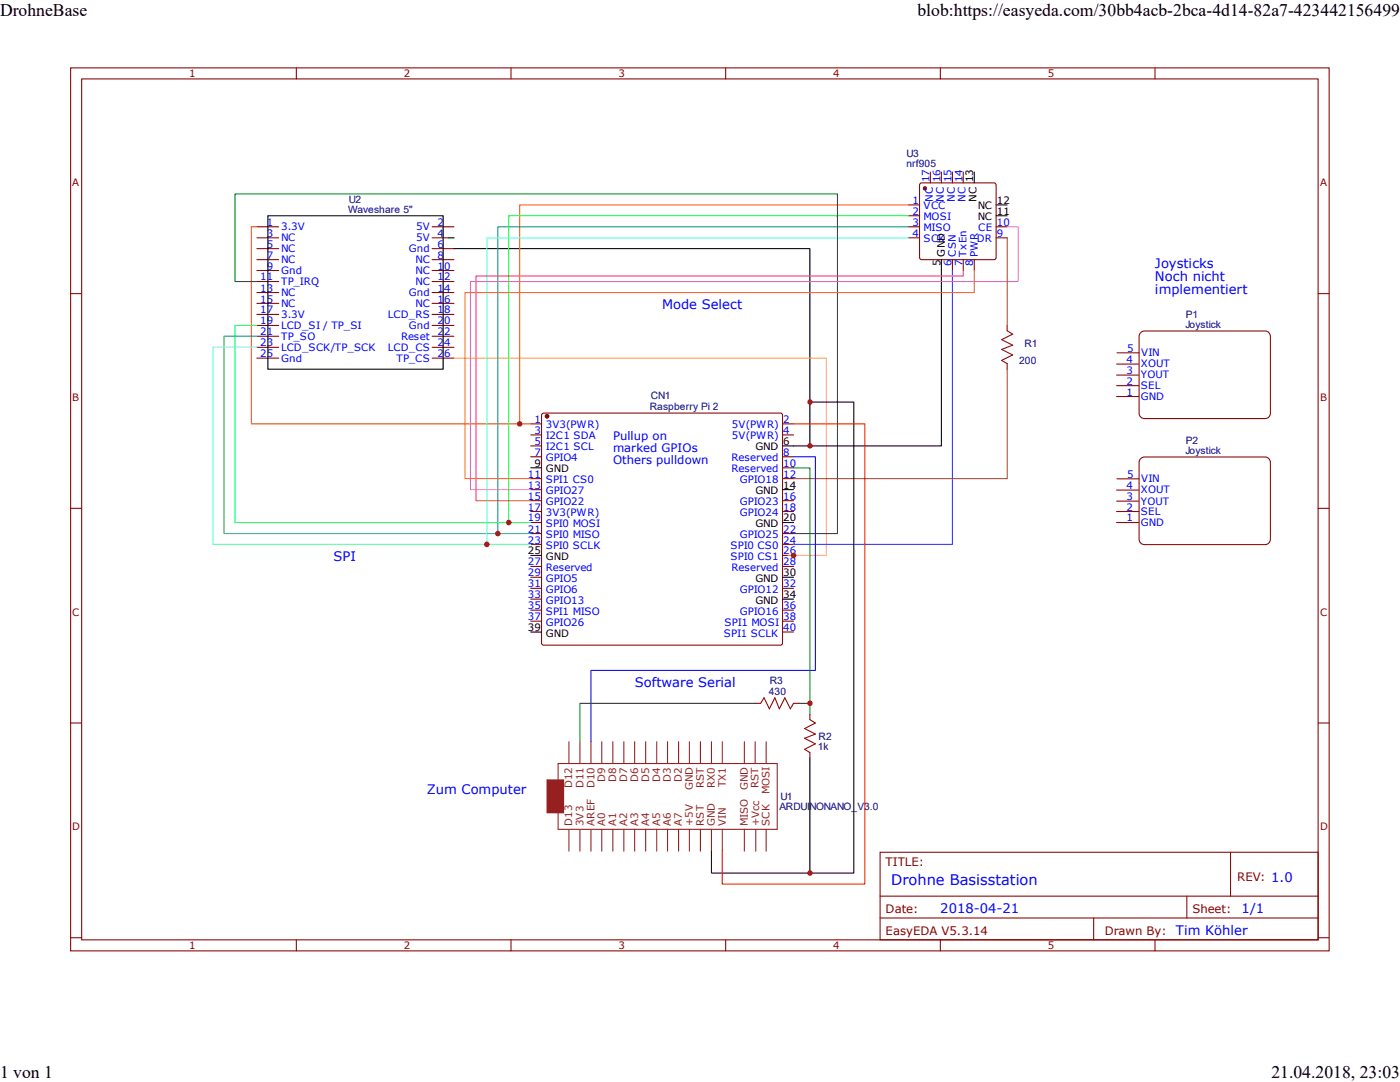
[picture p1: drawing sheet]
<svg xmlns="http://www.w3.org/2000/svg" width="279mm" height="216mm" viewBox="0 0 279 216" stroke-linecap="round" stroke-linejoin="round" font-family="sans-serif">
<g fill="none" stroke="#800" stroke-width=".21">
<path d="M14.1 13.5h251.2v176.2h-251.2zM16.3 15.7h246.8v171.8h-246.8zM59.1 13.5v2.2M102 13.5v2.2M144.8 13.5v2.2M187.7 13.5v2.2M230.5 13.5v2.2M14.1 58.6h2.2M51.3 45.3h4.3M51.3 47.5h4.3M51.3 49.6h4.3M51.3 51.8h4.3"/>
<path d="M51.3 54h4.3M51.3 56.2h4.3M51.3 58.4h4.3M86.2 45.3h4.4M86.2 47.5h4.4M86.2 49.6h4.4M86.2 51.8h4.4M86.2 54h4.4M86.2 56.2h4.4M86.2 58.4h4.4M263.1 58.6h2.2M51.3 60.5h4.3"/>
<path d="M51.3 62.7h4.3M51.3 64.9h4.3M51.3 67.1h4.3M51.3 69.3h4.3M51.3 71.5h4.3M86.2 60.5h4.4M86.2 62.7h4.4M86.2 64.9h4.4M86.2 67.1h4.4M86.2 69.3h4.4M86.2 71.5h4.4M222.8 79.1h4.4"/>
<path d="M222.8 77h4.4M222.8 74.8h4.4M222.8 72.6h4.4M222.9 70.4h4.4M227.8 66.3l.6-.3h24.1a1.08 1.08 0 0 1 1 1.1v15.4a1.05 1.05 0 0 1-1 1h-24.1a1.06 1.06 0 0 1-1.1-1v-15.4l.1-.3zM222.8 100h4.4M222.8 97.8h4.4M222.9 95.5h4.4M227.8 91.4l.6-.2h24.1a1.08 1.08 0 0 1 1 1.1v15.3a1.06 1.06 0 0 1-1 1.1h-24.1a1.07 1.07 0 0 1-1.1-1.1v-15.3l.1-.4zM14.1 101.4h2.2M222.8 104.3h4.4M222.8 102.1h4.4"/>
<path d="M263.1 101.4h2.2M14.1 144.3h2.2M263.1 144.3h2.2M175.6 170.1h87.5v17.4h-87.5zM175.6 178.8h87.5M236.9 178.8v4.4M245.6 170.1v8.7M14.1 187.1h2.2M59.1 187.5v2.2M102 187.5v2.2M144.8 187.5v2.2M175.6 183.2h87.5"/>
<path d="M187.7 187.5v2.2M218.3 183.2v4.3M230.5 187.5v2.2M263.1 187.1h2.2"/>
</g>
<path d="M53.5 43.1h34.9v30.6h-34.9z" fill="none" stroke="#000" stroke-width=".21"/>
<circle cx="109.2" cy="83.1" r=".33" fill="#800"/>
<g fill="none" stroke="#800" stroke-width=".21">
<path d="M108.1 82.6l.4-.2 47.5 .1 .2 .3-.1 45.7-.4 .2h-47.2l-.4-.2z"/>
<circle cx="109.2" cy="83.1" r=".33"/>
</g>
<circle cx="109.2" cy="83.1" r=".33" fill="#800"/>
<g fill="none" stroke="#800" stroke-width=".21">
<path d="M183.7 36.6h14.9l.2 .4v14.4l-.2 .4h-14.9l-.2-.4v-14.4zM105.9 84.6h2.2M105.9 86.8h2.2M105.9 89h2.2M105.9 91.1h2.2M105.9 95.5h2.2M105.9 97.7h2.2M105.9 99.9h2.2M156.2 84.6h2.2M156.2 86.8h2.2M156.2 91.1h2.2M156.2 95.5h2.2"/>
<path d="M156.2 99.9h2.2M156.2 93.3h2.2M105.9 102.1h2.2M105.9 104.3h2.2M105.9 106.5h2.2M105.9 108.6h2.2M105.9 113h2.2M105.9 115.2h2.2M105.9 117.4h2.2M105.9 119.5h2.2M156.2 102.1h2.2M156.2 106.5h2.2"/>
<path d="M156.2 108.6h2.2M156.2 113h2.2M156.2 117.4h2.2M156.2 110.8h2.2M105.9 121.8h2.2M105.9 124h2.2M156.2 121.8h2.2M156.2 124h2.2M156.2 126.1h2.2"/>
<circle cx="109.2" cy="83.1" r=".33"/>
</g>
<path d="M105.9 93.3h2.2M156.2 97.7h2.2M156.2 89h2.2M105.9 110.8h2.2M156.2 119.5h2.2M156.2 115.2h2.2M156.2 104.3h2.2M105.9 126.1h2.2" fill="none" stroke="#000" stroke-width=".21"/>
<g fill="none" stroke="#8d2323" stroke-width=".21">
<path d="M111.4 152.4h43.7v13.1h-43.7zM113.5 148v4.4M115.7 148v4.4M117.9 148v4.4M120.1 148v4.4M122.3 148v4.4M124.5 148v4.4M126.7 148v4.4M128.9 148v4.4M131.1 148v4.4M133.2 148v4.4M135.4 148v4.4"/>
<path d="M137.6 148v4.4M139.8 148v4.4M142 148v4.4M144.1 148v4.4M148.5 148v4.4M150.7 148v4.4M152.9 148v4.4M113.5 165.5v4.3M115.7 165.5v4.3M117.9 165.5v4.3M120.1 165.5v4.3M122.3 165.5v4.3"/>
<path d="M124.5 165.5v4.3M126.7 165.5v4.3M128.9 165.5v4.3M131.1 165.5v4.3M133.2 165.5v4.3M135.4 165.5v4.3M137.6 165.5v4.3M139.8 165.5v4.3M142 165.5v4.3M144.1 165.5v4.3M148.5 165.5v4.3M150.8 165.5v4.3"/>
<path d="M152.9 165.5v4.3"/>
</g>
<circle cx="184.6" cy="37.6" r=".33" fill="#800"/>
<g fill="none" stroke="#800" stroke-width=".21">
<path d="M181.3 40.9h2.2M181.3 43.1h2.2M181.3 45.3h2.2M181.3 47.5h2.2M190.1 51.8v2.2M192.2 51.8v2.2M194.4 51.8v2.2M198.8 45.3h2.2M198.8 47.5h2.2"/>
<circle cx="184.6" cy="37.6" r=".33"/>
</g>
<path d="M194.4 34.3v2.2M90.6 49.6h71v39.4h-3.2M187.9 51.8v37.2h-26.3M198.8 43.1h2.2M198.8 40.9h2.2" fill="none" stroke="#000" stroke-width=".21"/>
<path d="M51.3 45.3h-1.1v39.3h55.7M181.3 40.9h-77.6v43.7" fill="none" stroke="#f60" stroke-width=".21"/>
<path d="M51.3 56.2h-4.4v-17.5h120.2v67.8h-8.7M89.5 47.5h1.1" fill="none" stroke="#080" stroke-width=".21"/>
<path d="M51.3 64.9h-4.4v39.4h59" fill="none" stroke="#0f0" stroke-width=".21"/>
<path d="M181.3 45.3h-81.9v61.2M51.3 67.1h-6.6v39.4h61.2" fill="none" stroke="#099" stroke-width=".21"/>
<path d="M181.3 47.5h-84.1v61.1M51.3 69.3h-8.8v39.3h63.4" fill="none" stroke="#3ff" stroke-width=".21"/>
<path d="M90.6 71.5h74.3v39.3h-7.6" fill="none" stroke="#fc3" stroke-width=".21"/>
<path d="M181.3 43.1h-79.8v61.2" fill="none" stroke="#3f0" stroke-width=".21"/>
<path d="M190.1 54v54.6h-31.7" fill="none" stroke="#60f" stroke-width=".21"/>
<path d="M192.2 54v1.1h-97.2v44.8h10.9" fill="none" stroke="#f36" stroke-width=".21"/>
<path d="M109.2 155.6h3.3v6.6h-3.3z" fill="#8d2323"/>
<path d="M109.2 155.6h3.3v6.6h-3.3z" fill="none" stroke="#8d2323" stroke-width=".21"/>
<path d="M201 45.3h2.2v10.9h-109.3v41.5h12" fill="none" stroke="#f6f" stroke-width=".21"/>
<path d="M194.4 54v4.4h-101.6v37.1h13.1" fill="none" stroke="#f63" stroke-width=".21"/>
<path d="M201 66l1.1 .7-2.2 1.1 2.2 1.1-2.2 .8 2.2 1.1-2.2 1.1 1.1 .7M151.8 140.3l.7-1.1 1 2.2 1.1-2.2 .9 2.2 1.1-2.2 1.1 2.2 .7-1.1M161.6 143.6l1.1 .7-2.1 1.1 2.1 1.1-2.1 .8 2.1 1.1-2.1 1.1 1 .7" fill="none" stroke="#a00000" stroke-width=".21"/>
<path d="M201 64.9v1.1M201 72.6v1.1M150.7 140.3h1.1M158.4 140.3h1.1M161.6 142.5v1.1M161.6 150.2v1.1" fill="none" stroke="#800" stroke-width=".21"/>
<path d="M201 47.5v17.4M201 73.7v21.8h-42.6" fill="none" stroke="#960" stroke-width=".21"/>
<path d="M158.4 91.1h4.3v42.7h-44.8v14.2" fill="none" stroke="#00c" stroke-width=".21"/>
<path d="M158.4 93.3h3.2v49.2M150.7 140.3h-35v7.7M159.5 140.3h2.1" fill="none" stroke="#080" stroke-width=".21"/>
<path d="M161.6 80.2h8.8v94h-28.4v-4.4M161.6 151.3v22.9" fill="none" stroke="#000" stroke-width=".21"/>
<path d="M158.4 84.6h14.2v91.8h-28.5v-6.6" fill="none" stroke="#f00" stroke-width=".21"/>
<g fill="#c00">
<circle cx="161.6" cy="89" r=".54"/>
<circle cx="99.4" cy="106.5" r=".55"/>
<circle cx="158.4" cy="110.8" r=".55"/>
<circle cx="103.7" cy="84.6" r=".55"/>
<circle cx="101.5" cy="104.3" r=".54"/>
<circle cx="97.2" cy="108.6" r=".55"/>
<circle cx="161.6" cy="80.2" r=".54"/>
<circle cx="161.6" cy="140.3" r=".54"/>
<circle cx="161.6" cy="174.2" r=".54"/>
</g>
<path d="M185.7 34.3v2.2M187.9 34.3v2.2M190.1 34.3v2.2M192.2 34.3v2.2" fill="none" stroke="#800" stroke-width=".21"/>
<g font-size="3.5">
<text x="0" y="3.2">DrohneBase</text>
<text x="183.1" y="3.2">blob:https://easyeda.com/30bb4acb-2bca-4d14-82a7-423442156499</text>
<text x="0" y="215">1 von 1</text>
<text x="253.8" y="215">21.04.2018, 23:03</text>
</g>
<text font-size="2.9" fill="#00f" x="177.8" y="176.7">Drohne Basisstation</text>
<g font-size="2.6" fill="#00f">
<text x="230.5" y="53.4">Joysticks</text>
<text x="230.5" y="56">Noch nicht</text>
<text x="230.5" y="58.7">implementiert</text>
<text x="132.2" y="61.7">Mode Select</text>
<text x="66.6" y="111.9">SPI</text>
<text x="126.7" y="137.1">Software Serial</text>
<text x="85.2" y="158.4">Zum Computer</text>
<text x="187.7" y="182.1">2018-04-21</text>
<text x="247.8" y="182.1">1/1</text>
<text x="234.7" y="186.5">Tim Köhler</text>
</g>
<g font-size="2.3" fill="#00f">
<text x="122.3" y="87.9">Pullup on</text>
<text x="122.3" y="90.2">marked GPIOs</text>
<text x="122.3" y="92.5">Others pulldown</text>
</g>
<g font-size="2.3" fill="#800">
<text x="176.7" y="172.7">TITLE:</text>
<text x="246.9" y="175.8">REV: 1.0</text>
<text x="176.7" y="182.1">Date:</text>
<text x="238" y="182.1">Sheet:</text>
<text x="176.7" y="186.5">EasyEDA V5.3.14</text>
<text x="220.5" y="186.5">Drawn By:</text>
</g>
<g font-size="2" fill="#800">
<text x="37.7" y="15.5">1</text>
<text x="80.6" y="15.5">2</text>
<text x="123.4" y="15.5">3</text>
<text x="166.2" y="15.5">4</text>
<text x="209.1" y="15.5">5</text>
<text x="14.4" y="37.2">A</text>
<text x="263.4" y="37.2">A</text>
<text x="14.4" y="80">B</text>
<text x="263.4" y="80">B</text>
<text x="14.4" y="122.9">C</text>
<text x="263.4" y="122.9">C</text>
<text x="14.4" y="165.7">D</text>
<text x="263.4" y="165.7">D</text>
<text x="37.7" y="189.4">1</text>
<text x="80.6" y="189.4">2</text>
<text x="123.4" y="189.4">3</text>
<text x="166.2" y="189.4">4</text>
<text x="209.1" y="189.4">5</text>
</g>
<g font-size="2" fill="#000080">
<text x="180.9" y="33.2">nrf905</text>
<text x="180.9" y="31.2">U3</text>
<text x="69.6" y="40.4">U2</text>
<text x="69.5" y="42.4">Waveshare 5&quot;</text>
<text x="236.6" y="65.4">Joystick</text>
<text x="236.7" y="63.4">P1</text>
<text x="204.5" y="69.3">R1</text>
<text x="203.4" y="72.6">200</text>
<text x="129.7" y="81.8">Raspberry Pi 2</text>
<text x="129.9" y="79.7">CN1</text>
<text x="236.7" y="88.6">P2</text>
<text x="236.6" y="90.6">Joystick</text>
<text x="153.6" y="136.6">R3</text>
<text x="153.5" y="138.6">430</text>
<text x="163.2" y="149.7">1k</text>
<text x="163.4" y="147.6">R2</text>
<text x="155.5" y="161.7">ARDUINONANO_V3.0</text>
<text x="155.7" y="159.6">U1</text>
</g>
<g font-size="2" fill="#00f">
<text x="182.1" y="40.7">1</text>
<text x="184.3" y="41.8">VCC</text>
<text x="185.5" y="36.4" transform="rotate(-90 185.5 36.4)">17</text>
<text x="186.1" y="40.3" transform="rotate(-90 186.1 40.3)">NC</text>
<text x="187.7" y="36.4" transform="rotate(-90 187.7 36.4)">16</text>
<text x="188.3" y="40.3" transform="rotate(-90 188.3 40.3)">NC</text>
<text x="189.9" y="36.4" transform="rotate(-90 189.9 36.4)">15</text>
<text x="190.5" y="40.3" transform="rotate(-90 190.5 40.3)">NC</text>
<text x="192.1" y="36.4" transform="rotate(-90 192.1 36.4)">14</text>
<text x="192.7" y="40.3" transform="rotate(-90 192.7 40.3)">NC</text>
<text x="53.3" y="45">1</text>
<text x="53.3" y="47.2">3</text>
<text x="56.1" y="45.9">3.3V</text>
<text x="83.1" y="45.9">5V</text>
<text x="87.3" y="45">2</text>
<text x="87.3" y="47.2">4</text>
<text x="182.1" y="42.9">2</text>
<text x="182.1" y="45">3</text>
<text x="182.1" y="47.2">4</text>
<text x="184.3" y="43.9">MOSI</text>
<text x="184.3" y="46.1">MISO</text>
<text x="195.2" y="46.1">CE</text>
<text x="198.9" y="47.2">9</text>
<text x="198.9" y="45">10</text>
<text x="53.3" y="49.4">5</text>
<text x="53.3" y="51.6">7</text>
<text x="53.3" y="53.8">9</text>
<text x="56.1" y="48.1">NC</text>
<text x="56.1" y="50.3">NC</text>
<text x="56.1" y="52.5">NC</text>
<text x="81.6" y="50.3">Gnd</text>
<text x="82.9" y="52.5">NC</text>
<text x="83.1" y="48.1">5V</text>
<text x="87.3" y="49.4">6</text>
<text x="87.3" y="51.6">8</text>
<text x="87.3" y="53.8">10</text>
<text x="184.3" y="48.3">SCK</text>
<text x="189.9" y="53" transform="rotate(-90 189.9 53)">6</text>
<text x="190.8" y="51.2" transform="rotate(-90 190.8 51.2)">CSN</text>
<text x="192.1" y="53" transform="rotate(-90 192.1 53)">7</text>
<text x="192.9" y="51.2" transform="rotate(-90 192.9 51.2)">TxEn</text>
<text x="194.2" y="53" transform="rotate(-90 194.2 53)">8</text>
<text x="194.9" y="48.3">DR</text>
<text x="195.1" y="51.2" transform="rotate(-90 195.1 51.2)">PWR</text>
<text x="51.9" y="56">11</text>
<text x="51.9" y="58.2">13</text>
<text x="56.1" y="54.7">Gnd</text>
<text x="56.1" y="56.9">TP_IRQ</text>
<text x="56.1" y="59.1">NC</text>
<text x="81.6" y="59.1">Gnd</text>
<text x="82.9" y="54.7">NC</text>
<text x="82.9" y="56.9">NC</text>
<text x="87.3" y="56">12</text>
<text x="87.3" y="58.2">14</text>
<text x="51.9" y="60.4">15</text>
<text x="51.9" y="62.5">17</text>
<text x="51.9" y="64.7">19</text>
<text x="56.1" y="61.2">NC</text>
<text x="56.1" y="63.4">3.3V</text>
<text x="56.1" y="65.6">LCD_SI / TP_SI</text>
<text x="77.4" y="63.4">LCD_RS</text>
<text x="81.6" y="65.6">Gnd</text>
<text x="82.9" y="61.2">NC</text>
<text x="87.3" y="60.4">16</text>
<text x="87.3" y="62.5">18</text>
<text x="87.3" y="64.7">20</text>
<text x="51.9" y="66.9">21</text>
<text x="51.9" y="69.1">23</text>
<text x="51.9" y="71.3">25</text>
<text x="56.1" y="67.8">TP_SO</text>
<text x="56.1" y="70">LCD_SCK/TP_SCK</text>
<text x="77.4" y="70">LCD_CS</text>
<text x="80.1" y="67.8">Reset</text>
<text x="87.3" y="66.9">22</text>
<text x="87.3" y="69.1">24</text>
<text x="87.3" y="71.3">26</text>
<text x="224.9" y="70.2">5</text>
<text x="227.8" y="71.1">VIN</text>
<text x="56.1" y="72.1">Gnd</text>
<text x="79.1" y="72.1">TP_CS</text>
<text x="224.8" y="76.8">2</text>
<text x="224.8" y="74.6">3</text>
<text x="224.8" y="72.5">4</text>
<text x="227.7" y="77.6">SEL</text>
<text x="227.7" y="75.5">YOUT</text>
<text x="227.7" y="73.3">XOUT</text>
<text x="224.8" y="79">1</text>
<text x="227.7" y="79.9">GND</text>
<text x="106.7" y="84.4">1</text>
<text x="106.7" y="86.6">3</text>
<text x="106.7" y="88.8">5</text>
<text x="108.9" y="85.5">3V3(PWR)</text>
<text x="108.9" y="87.7">I2C1 SDA</text>
<text x="108.9" y="89.9">I2C1 SCL</text>
<text x="146.1" y="87.7">5V(PWR)</text>
<text x="146.1" y="85.5">5V(PWR)</text>
<text x="156.3" y="86.6">4</text>
<text x="156.3" y="84.4">2</text>
<text x="105.4" y="95.3">11</text>
<text x="106.7" y="91">7</text>
<text x="108.9" y="92">GPIO4</text>
<text x="146" y="94.2">Reserved</text>
<text x="146" y="92">Reserved</text>
<text x="156.3" y="95.3">12</text>
<text x="156.3" y="93.1">10</text>
<text x="156.3" y="91">8</text>
<text x="224.9" y="95.3">5</text>
<text x="105.4" y="97.5">13</text>
<text x="105.4" y="99.7">15</text>
<text x="105.4" y="101.9">17</text>
<text x="108.9" y="96.4">SPI1 CS0</text>
<text x="108.9" y="98.6">GPIO27</text>
<text x="108.9" y="100.8">GPIO22</text>
<text x="147.7" y="100.8">GPIO23</text>
<text x="147.7" y="96.4">GPIO18</text>
<text x="156.3" y="101.9">18</text>
<text x="156.3" y="99.7">16</text>
<text x="224.8" y="101.9">2</text>
<text x="224.8" y="99.8">3</text>
<text x="224.8" y="97.6">4</text>
<text x="227.7" y="100.7">YOUT</text>
<text x="227.7" y="98.5">XOUT</text>
<text x="227.8" y="96.2">VIN</text>
<text x="105.4" y="104.1">19</text>
<text x="105.4" y="106.3">21</text>
<text x="108.9" y="103">3V3(PWR)</text>
<text x="108.9" y="105.2">SPI0 MOSI</text>
<text x="108.9" y="107.4">SPI0 MISO</text>
<text x="147.7" y="107.4">GPIO25</text>
<text x="147.7" y="103">GPIO24</text>
<text x="156.3" y="106.3">22</text>
<text x="224.8" y="104.1">1</text>
<text x="227.7" y="105">GND</text>
<text x="227.7" y="102.7">SEL</text>
<text x="105.4" y="108.5">23</text>
<text x="105.4" y="112.8">27</text>
<text x="108.9" y="109.5">SPI0 SCLK</text>
<text x="108.9" y="113.9">Reserved</text>
<text x="145.8" y="111.7">SPI0 CS1</text>
<text x="145.8" y="109.5">SPI0 CS0</text>
<text x="146" y="113.9">Reserved</text>
<text x="156.3" y="112.8">28</text>
<text x="156.3" y="110.6">26</text>
<text x="156.3" y="108.5">24</text>
<text x="105.4" y="115">29</text>
<text x="105.4" y="117.2">31</text>
<text x="105.4" y="119.4">33</text>
<text x="108.9" y="116.1">GPIO5</text>
<text x="108.9" y="118.3">GPIO6</text>
<text x="147.7" y="118.3">GPIO12</text>
<text x="156.3" y="117.2">32</text>
<text x="105.4" y="121.5">35</text>
<text x="105.4" y="123.7">37</text>
<text x="108.9" y="120.5">GPIO13</text>
<text x="108.9" y="122.6">SPI1 MISO</text>
<text x="108.9" y="124.8">GPIO26</text>
<text x="144.6" y="124.8">SPI1 MOSI</text>
<text x="147.7" y="122.6">GPIO16</text>
<text x="156.3" y="125.9">40</text>
<text x="156.3" y="123.7">38</text>
<text x="156.3" y="121.5">36</text>
<text x="144.5" y="127">SPI1 SCLK</text>
</g>
<g font-size="2">
<text x="194.2" y="36.4" transform="rotate(-90 194.2 36.4)">13</text>
<text x="194.9" y="40.3" transform="rotate(-90 194.9 40.3)">NC</text>
<text x="195.1" y="41.8">NC</text>
<text x="198.9" y="40.7">12</text>
<text x="195.1" y="43.9">NC</text>
<text x="198.9" y="42.9">11</text>
<text x="187.7" y="53" transform="rotate(-90 187.7 53)">5</text>
<text x="188.6" y="51.2" transform="rotate(-90 188.6 51.2)">GND</text>
<text x="150.8" y="89.9">GND</text>
<text x="156.3" y="88.8">6</text>
<text x="106.7" y="93.1">9</text>
<text x="108.9" y="94.2">GND</text>
<text x="150.8" y="98.6">GND</text>
<text x="156.3" y="97.5">14</text>
<text x="150.8" y="105.2">GND</text>
<text x="156.3" y="104.1">20</text>
<text x="105.4" y="110.6">25</text>
<text x="108.9" y="111.7">GND</text>
<text x="150.8" y="116.1">GND</text>
<text x="156.3" y="119.4">34</text>
<text x="156.3" y="115">30</text>
<text x="105.4" y="125.9">39</text>
<text x="150.8" y="120.5">GND</text>
<text x="108.9" y="127">GND</text>
</g>
<g font-size="2" fill="#8d2323">
<text x="120.8" y="156" transform="rotate(-90 120.8 156)">D9</text>
<text x="123" y="156" transform="rotate(-90 123 156)">D8</text>
<text x="125.2" y="156" transform="rotate(-90 125.2 156)">D7</text>
<text x="127.3" y="156" transform="rotate(-90 127.3 156)">D6</text>
<text x="129.5" y="156" transform="rotate(-90 129.5 156)">D5</text>
<text x="131.7" y="156" transform="rotate(-90 131.7 156)">D4</text>
<text x="133.9" y="156" transform="rotate(-90 133.9 156)">D3</text>
<text x="136.1" y="156" transform="rotate(-90 136.1 156)">D2</text>
<text x="114.2" y="157.3" transform="rotate(-90 114.2 157.3)">D12</text>
<text x="116.4" y="157.3" transform="rotate(-90 116.4 157.3)">D11</text>
<text x="118.6" y="157.3" transform="rotate(-90 118.6 157.3)">D10</text>
<text x="138.3" y="157.7" transform="rotate(-90 138.3 157.7)">GND</text>
<text x="140.5" y="157.3" transform="rotate(-90 140.5 157.3)">RST</text>
<text x="142.7" y="157.3" transform="rotate(-90 142.7 157.3)">RX0</text>
<text x="144.8" y="157.1" transform="rotate(-90 144.8 157.1)">TX1</text>
<text x="149.2" y="157.7" transform="rotate(-90 149.2 157.7)">GND</text>
<text x="151.4" y="157.3" transform="rotate(-90 151.4 157.3)">RST</text>
<text x="153.6" y="158.4" transform="rotate(-90 153.6 158.4)">MOSI</text>
<text x="114.2" y="164.8" transform="rotate(-90 114.2 164.8)">D13</text>
<text x="116.4" y="164.8" transform="rotate(-90 116.4 164.8)">3V3</text>
<text x="118.6" y="164.8" transform="rotate(-90 118.6 164.8)">AREF</text>
<text x="120.8" y="164.8" transform="rotate(-90 120.8 164.8)">A0</text>
<text x="123" y="164.8" transform="rotate(-90 123 164.8)">A1</text>
<text x="125.2" y="164.8" transform="rotate(-90 125.2 164.8)">A2</text>
<text x="127.3" y="164.8" transform="rotate(-90 127.3 164.8)">A3</text>
<text x="129.5" y="164.8" transform="rotate(-90 129.5 164.8)">A4</text>
<text x="131.7" y="164.8" transform="rotate(-90 131.7 164.8)">A5</text>
<text x="133.9" y="164.8" transform="rotate(-90 133.9 164.8)">A6</text>
<text x="136.1" y="164.8" transform="rotate(-90 136.1 164.8)">A7</text>
<text x="138.3" y="164.8" transform="rotate(-90 138.3 164.8)">+5V</text>
<text x="140.5" y="164.8" transform="rotate(-90 140.5 164.8)">RST</text>
<text x="142.7" y="164.8" transform="rotate(-90 142.7 164.8)">GND</text>
<text x="144.8" y="164.8" transform="rotate(-90 144.8 164.8)">VIN</text>
<text x="149.2" y="164.8" transform="rotate(-90 149.2 164.8)">MISO</text>
<text x="151.5" y="164.8" transform="rotate(-90 151.5 164.8)">+Vcc</text>
<text x="153.6" y="164.8" transform="rotate(-90 153.6 164.8)">SCK</text>
</g>
</svg>
